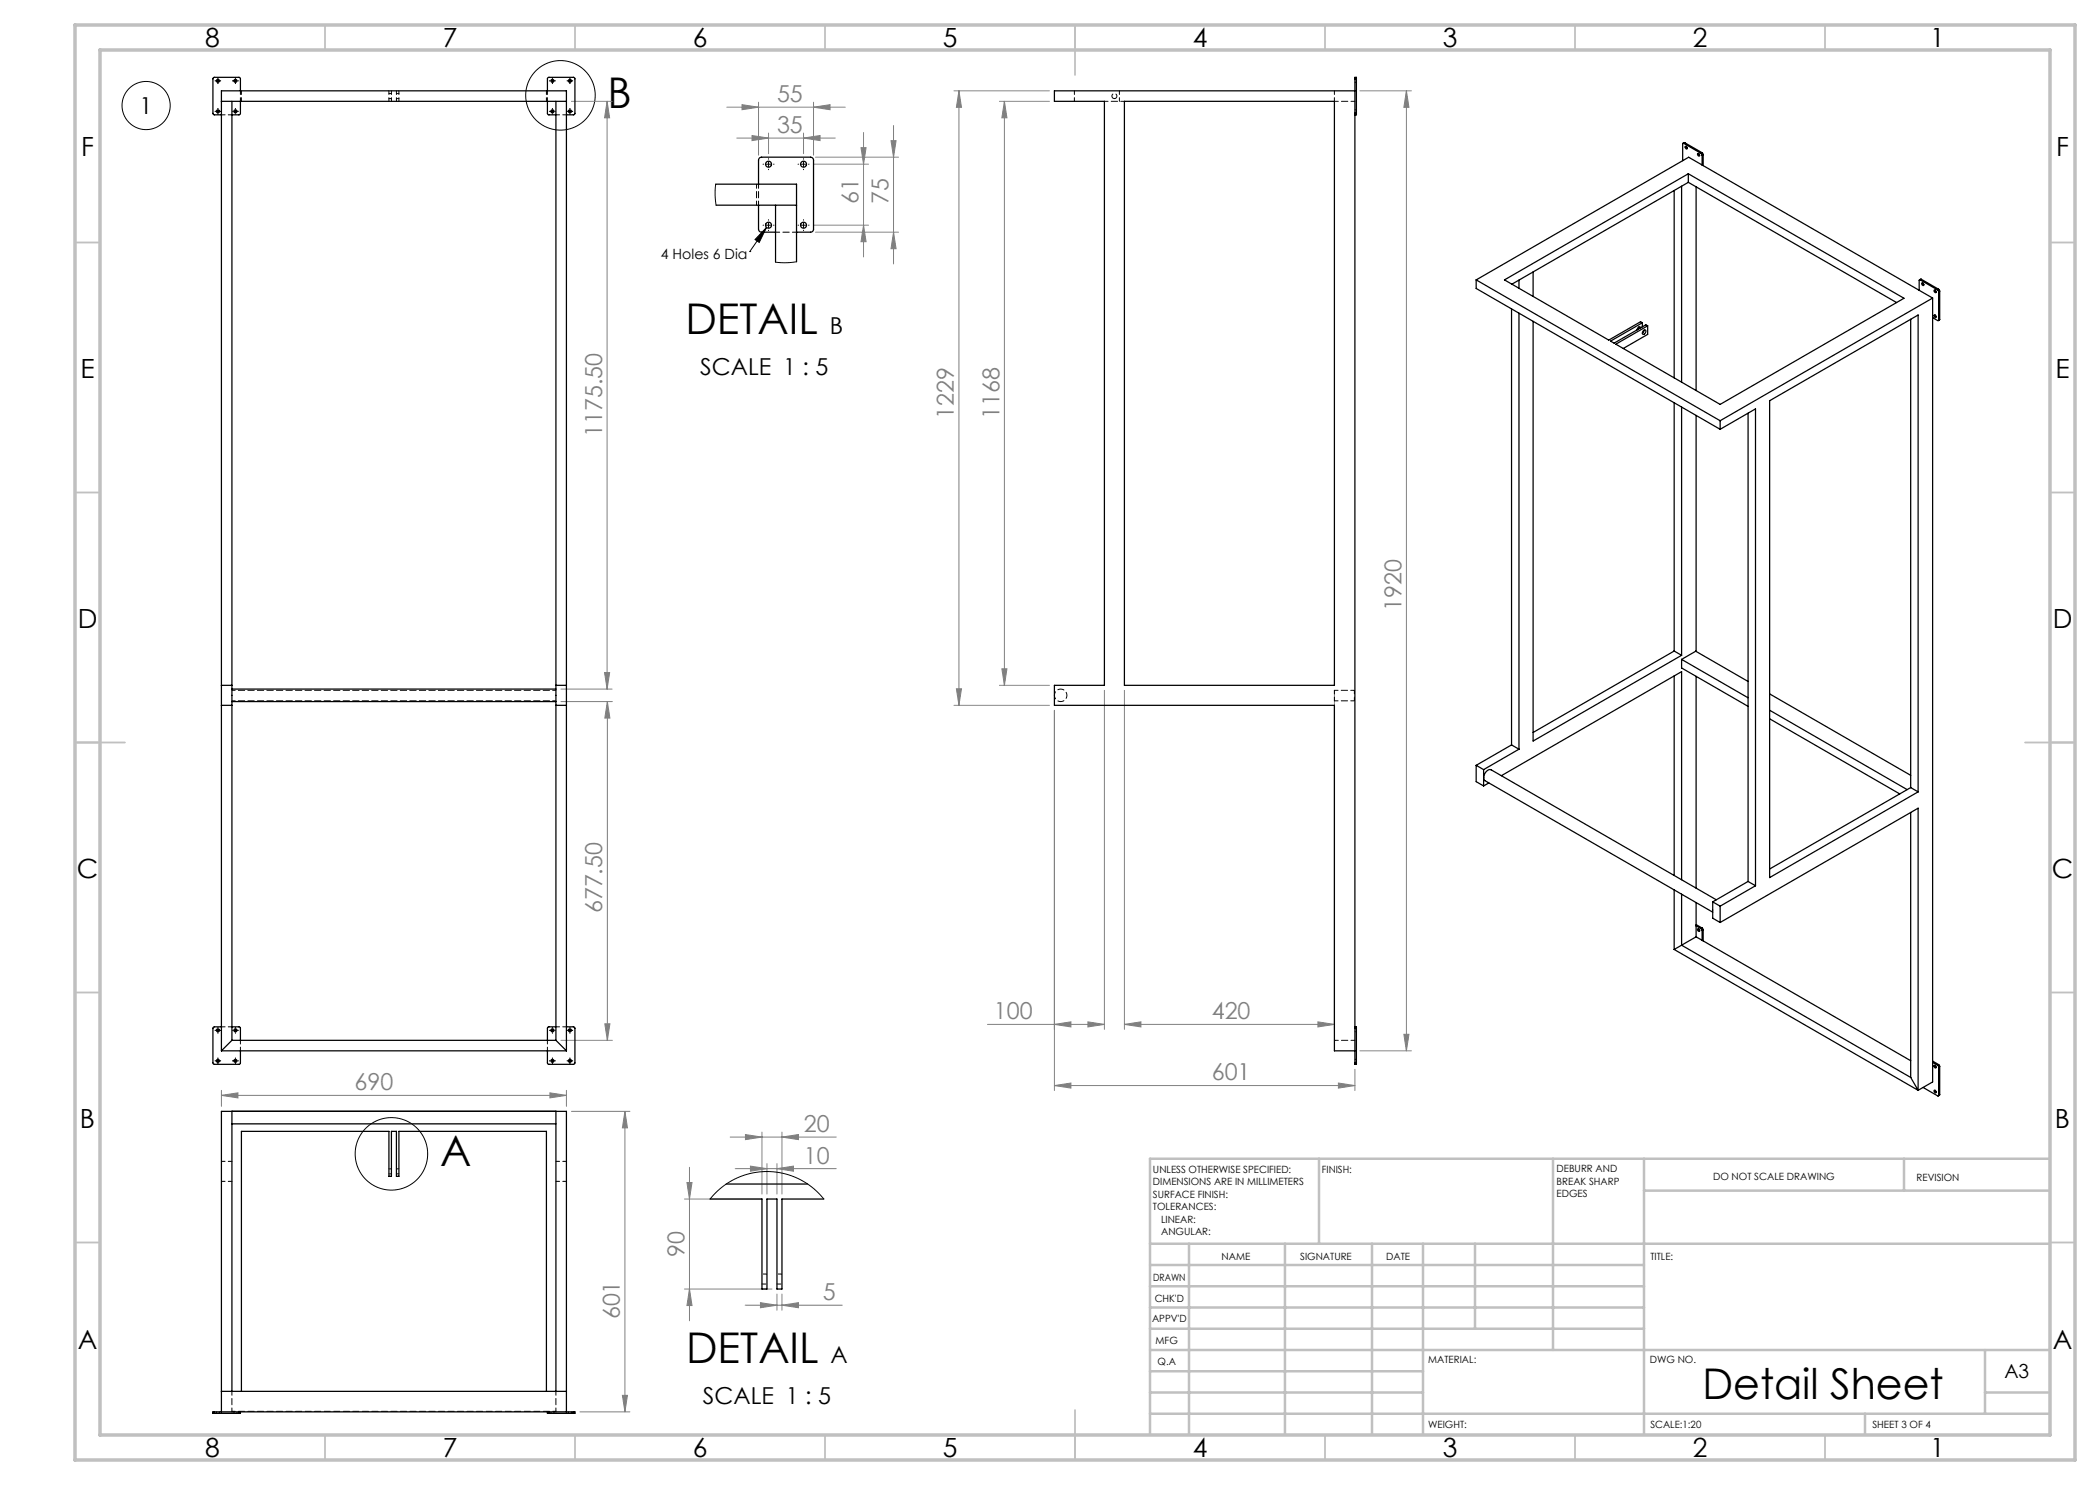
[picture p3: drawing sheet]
<svg xmlns="http://www.w3.org/2000/svg" width="420mm" height="297mm" viewBox="0 0 420 297" stroke-linecap="round" stroke-linejoin="round" font-family="sans-serif">
<g fill="none" stroke="#000" stroke-width=".2">
<path d="M43.3 16.2h.5M43.6 15.9v.5M46.8 16.2h.5M47.1 15.9v.5M110.2 16.2h.5M110.5 15.9v.5M113.7 16.2h.5M114 15.9v.5M43.3 22.3h.5M43.6 22v.5M46.8 22.3h.5M47.1 22v.5"/>
<path d="M110.2 22.3h.5M110.5 22v.5M113.7 22.3h.5M114 22v.5M153.2 32.8h1M153.7 32.3v1M160.2 32.8h1M160.7 32.3v1M150 50.3h.1M153.2 45h1M153.3 45.5l-3.3 4.8M153.3 45.5l-1.5 3-.8-.6z"/>
<path d="M153.7 44.5v1M160.2 45h1M160.7 44.5v1M43.3 212.2h.5M43.3 206.1h.5M43.6 205.8v.5M43.6 211.9v.5M46.8 212.2h.5M46.8 206.1h.5M47.1 205.8v.5M47.1 211.9v.5M110.2 212.2h.5"/>
<path d="M110.2 206.1h.5M110.5 205.8v.5M110.5 211.9v.5M113.7 212.2h.5M113.7 206.1h.5M114 205.8v.5M114 211.9v.5"/>
<circle cx="112.1" cy="19.1" r="7"/>
<circle cx="29.2" cy="21.1" r="4.8"/>
<circle cx="78.3" cy="230.8" r="7.3"/>
</g>
<g fill="none" stroke="#808080" stroke-width=".2">
<path d="M190.8 18.2h19.1M191.8 18.2l.5 3.3h-1zM191.8 18.2v122.9M272 18.2h10.3M281.3 18.2l.5 3.3h-1zM281.3 18.2v192M114.3 20.3h8.1M121.4 20.3l.5 3.3h-1zM121.4 20.3v117.5M145.4 21.4h23.7M147.4 27.6h19.7M148.4 20.9l3.3 .5-3.3 .5z"/>
<path d="M150.4 27.1l3.3 .5-3.3 .5zM151.7 20.4v10.6M153.7 26.6v4.1M160.7 27.6l3.3-.5v1zM160.7 26.6v4.1M162.7 21.4l3.3-.5v1zM162.7 20.4v10.6M162.8 32.8h10.9M163.1 31.4h16.6M172.2 29.5h1l-.5 3.3zM172.7 26.5v24.9M178.2 28.1h1l-.5 3.3z"/>
<path d="M178.7 25.1v27.7M199.9 20.3h10M200.9 20.3v116.8M200.9 20.3l.5 3.3h-1zM162.8 45h10.9M163.1 46.4h16.6M172.7 45l.5 3.3h-1zM178.7 46.4l.5 3.3h-1zM112.2 137.8h10.2M120.9 134.5h1l-.5 3.3zM191.3 137.8h1l-.5 3.3zM199.9 137.1h10"/>
<path d="M200.4 133.8h1l-.5 3.3zM220.9 138.1v67.8M224.9 138.1v67.8M266.9 138.1v67.8M112.2 140.3h10.3M121.5 140.3l.5 3.3h-1zM121.5 140.3v67.8M190.8 141.1h19.1M210.9 142.1v76M44.3 219.1l3.3-.5v1zM44.3 218.1v3.2M44.3 219.1h69"/>
<path d="M110 218.6l3.3 .5-3.3 .5zM112.2 208.1h10.3M113.3 218.1v3.2M121 204.8h1l-.5 3.3zM197.5 204.9h23.4M210.9 217.1l3.3-.5v1zM210.9 204.9l3.3-.5v1zM210.9 217.1h60.1M217.6 204.4l3.3 .5-3.3 .5zM224.9 204.9l3.3-.5v1zM224.9 204.9h42M263.6 204.4l3.3 .5-3.3 .5z"/>
<path d="M267.7 216.6l3.3 .5-3.3 .5zM271 213.9v4.2M272 210.2h10.3M280.8 206.9h1l-.5 3.3zM114.3 222.3h11.7M125 222.3l.5 3.3h-1zM125 222.3v60.1M136.9 239.8h15.5M137.4 236.5h1l-.5 3.3zM137.9 233.5v30.7M146 227.4h21.3M147 233.7h20.3"/>
<path d="M149.1 226.9l3.3 .5-3.3 .5zM150.1 233.2l3.3 .5-3.3 .5zM152.4 226.4v12.4M153.4 232.7v6.1M155.4 233.7l3.3-.5v1zM155.4 232.7v6.1M156.4 227.4l3.3-.5v1zM156.4 226.4v12.4M136.9 257.8h17.5M137.9 257.8l.5 3.3h-1zM155.4 258.8v3.2M156.4 258.8v3.2"/>
<path d="M124.5 279.1h1l-.5 3.3zM149 261h19.5M152.1 260.5l3.3 .5-3.3 .5zM156.4 261l3.3-.5v1zM116 282.4h10"/>
</g>
<g fill="none" stroke="#000" stroke-width=".2" stroke-dasharray="15.2 1.3 1.3 1.3">
<path d="M43.1 16.2h-.1M43.6 15.7v-.1M43.6 16.7h.1M44.1 16.2h.1M46.6 16.2h-.1M47.1 15.7v-.1M47.1 16.7h.1M47.6 16.2h.1M110 16.2h-.1M110.5 15.7v-.1M110.5 16.7h.1M111 16.2h.1"/>
<path d="M113.5 16.2h-.1M114 15.7v-.1M114 16.7h.1M114.5 16.2h.1M43.1 22.3h-.1M43.6 21.8v-.1M43.6 22.8h.1M44.1 22.3h.1M46.6 22.3h-.1M47.1 21.8v-.1M47.1 22.8h.1M47.6 22.3h.1"/>
<path d="M110 22.3h-.1M110.5 21.8v-.1M110.5 22.8h.1M111 22.3h.1M113.5 22.3h-.1M114 21.8v-.1M114 22.8h.1M114.5 22.3h.1M152.7 32.8h-.1M153.7 31.8v-.1M153.7 33.8v.1M154.7 32.8h.1"/>
<path d="M159.7 32.8h-.1M160.7 31.8v-.1M160.7 33.8v.1M161.7 32.8h.1M152.7 45h-.1M153.7 44v-.1M153.7 46v.1M154.7 45h.1M159.7 45h-.1M160.7 44v-.1M160.7 46v.1M161.7 45h.1"/>
<path d="M43.1 212.2h-.1M43.1 206.1h-.1M43.6 211.7v-.1M43.6 212.7h.1M43.6 205.6v-.1M43.6 206.6h.1M44.1 212.2h.1M44.1 206.1h.1M46.6 212.2h-.1M46.6 206.1h-.1M47.1 211.7v-.1M47.1 212.7h.1"/>
<path d="M47.1 205.6v-.1M47.1 206.6h.1M47.6 212.2h.1M47.6 206.1h.1M110 212.2h-.1M110 206.1h-.1M110.5 211.7v-.1M110.5 212.7h.1M110.5 205.6v-.1M110.5 206.6h.1M111 212.2h.1M111 206.1h.1"/>
<path d="M113.5 212.2h-.1M113.5 206.1h-.1M114 211.7v-.1M114 212.7h.1M114 205.6v-.1M114 206.6h.1M114.5 212.2h.1M114.5 206.1h.1"/>
</g>
<g fill="none" stroke="#c0c0c0" stroke-width=".35">
<path d="M65 5v5M115 5v5M165 5v5M215 5v10M265 5v5M315 5v5M365 5v5M15 48.5h5M410 48.5h5M15 98.5h5M410 98.5h5M15 148.5h10"/>
<path d="M405 148.5h10M15 198.5h5M410 198.5h5M15 248.5h5M410 248.5h5M65 287v5M115 287v5M165 287v5M215 282v10M265 287v5M315 287v5M365 287v5"/>
</g>
<g fill="none" stroke="#c0c0c0" stroke-width=".5">
<path d="M263.8 231.8v17M310.6 231.8v38.2M328.8 231.8v55.2M328.8 238.1h81.2M380.8 231.8v6.3M410 231.8h-180v55.2M230 248.8h180M230 257.3h98.8M230 253h98.8M237.8 248.8v38.2M257 248.8v38.2M274.4 248.8v38.2"/>
<path d="M284.6 248.8v38.2M295 248.8v17M230 265.8h98.8M230 261.5h98.8M230 278.5h54.6M230 274.3h54.6M230 270h180M397 278.5h13M397 270v12.8M230 282.8h180M373 282.8v4.2"/>
</g>
<path d="M15 5h400v287h-400zM20 10h390v277h-390z" fill="none" stroke="#c0c0c0" stroke-width=".7"/>
<path d="M153.3 45.5l-1.5 3-.8-.6z" fill="#000"/>
<g fill="#808080">
<path d="M263.6 204.4l3.3 .5-3.3 .5zM224.9 204.9l3.3-.5v1zM162.7 21.4l3.3-.5v1zM148.4 20.9l3.3 .5-3.3 .5z"/>
<path d="M210.9 217.1l3.3-.5v1zM267.7 216.6l3.3 .5-3.3 .5zM210.9 204.9l3.3-.5v1zM217.6 204.4l3.3 .5-3.3 .5zM149.1 226.9l3.3 .5-3.3 .5zM156.4 227.4l3.3-.5v1zM150.1 233.2l3.3 .5-3.3 .5zM155.4 233.7l3.3-.5v1zM152.1 260.5l3.3 .5-3.3 .5zM156.4 261l3.3-.5v1zM150.4 27.1l3.3 .5-3.3 .5zM160.7 27.6l3.3-.5v1z"/>
<path d="M44.3 219.1l3.3-.5v1zM110 218.6l3.3 .5-3.3 .5z"/>
<path d="M178.7 46.4l.5 3.3h-1zM178.2 28.1h1l-.5 3.3z"/>
<path d="M121.4 20.3l.5 3.3h-1zM120.9 134.5h1l-.5 3.3zM121.5 140.3l.5 3.3h-1zM121 204.8h1l-.5 3.3zM281.3 18.2l.5 3.3h-1zM280.8 206.9h1l-.5 3.3zM191.8 18.2l.5 3.3h-1zM191.3 137.8h1l-.5 3.3zM125 222.3l.5 3.3h-1zM124.5 279.1h1l-.5 3.3zM137.4 236.5h1l-.5 3.3zM137.9 257.8l.5 3.3h-1zM172.2 29.5h1l-.5 3.3zM172.7 45l.5 3.3h-1z"/>
<path d="M200.9 20.3l.5 3.3h-1zM200.4 133.8h1l-.5 3.3z"/>
</g>
<g fill="none" stroke="#000" stroke-width=".25">
<path d="M48.1 18.2v-2.4l-.2-.3h-5l-.3 .1v7.1l.2 .3h1.5M109.5 18.2v-2.4l.2-.3h5l.2 .1 .1 7.1-.3 .3h-1.4M271 15.8v-.3h.3v.3M271 18.2h-60.1v2.1h10v116.8h-10v4h56v69.1h4.1M271 15.8h.3M271 15.8v6.9M271.3 15.8v6.9M44.3 20.3h69M46.4 20.3v187.8M48.1 20.3l-.1 2.5-.2 .2h-1.4M109.5 20.3v2.5l.3 .2h1.4M111.2 20.3v187.8"/>
<path d="M143.1 36.8h16.2v15.5M151.7 36.8v-4.8a.6 .6 0 0 1 .6-.6h9.8a.6 .6 0 0 1 .6 .6v13.8a.6 .6 0 0 1-.6 .6h-2.8M224.9 20.3h42v116.8h-42zM271 22.7v.3M271 22.7h.3M271 23v182.4M271.3 22.7v.3h-.3M334.8 38.1v37.5M336.3 37.2v39.2M336.7 28.7l-.2 .1v3.3M336.7 28.7l3.5 2M337 28.5l-.4 .2"/>
<path d="M337 28.5l3.4 2M337 28.5l-.3 .2M337.1 29.3h.1a.28 .28 0 0 1 .2 .2 .28 .28 0 0 1-.1 .3l-.2-.2zM337.2 29.3l.3 .4M337.7 34.8l43.1 24.9-36.8 21.2-20.8-12.1 6.3-3.6M337.7 34.8l-36.8 21.2 20.9 12 6.3-3.7 .4 .3M337.7 34.8v1.7M337.7 36.5l41.6 24M337.7 36.5l-35.3 20.3M339.2 37.4v40.7M339.6 30.7h.1a.28 .28 0 0 1 .2 .2 .28 .28 0 0 1-.1 .3l-.2-.2zM339.7 30.7l.2 .4"/>
<path d="M340.2 30.7l.2 .3M340.4 30.5l.2 .4M340.4 30.5l-.2 .2M340.4 31v2M340.6 30.9l-.2 .1M340.6 30.9v2.2M143.2 41h16.1M151.7 41v4.8a.6 .6 0 0 0 .6 .6h2.8M155.1 41v11.4M295.2 56l48.8 28.1M295.2 56l42.5-24.6 46.1 26.7M295.2 56v1.7l48.8 28.2"/>
<path d="M303.8 56v1.7M306.6 54.4v4.9M383.8 58.1l2.7 1.5M384 56l-.2 .1v2M384 56l3.5 2M384.3 55.9l-.4 .1M384.3 55.9l-.3 .1M384.3 55.9l3.4 2M384.4 56.6h.1a.28 .28 0 0 1 .2 .2 .28 .28 0 0 1-.1 .3l-.2-.2zM384.5 56.6l.3 .4M386.5 59.6l-42.5 24.5M386.5 59.6v156.8l-2.9 1.7"/>
<path d="M386.9 58h.1a.28 .28 0 0 1 .2 .2 .28 .28 0 0 1-.1 .3l-.3-.3zM387 58l.2 .4M387.5 58l.2 .3M387.7 57.9l.2 .3M387.7 58.3v5.7M387.7 57.9l-.2 .1M387.9 58.2l-.2 .1M387.9 58.2v5.7M302.3 61.8v87.2M303.8 62.6v87.2M306.6 64.3v83.9l29.7-17.1M327.8 65.4l-.2 .5"/>
<path d="M328.1 65.6a.38 .38 0 0 0-.5-.2 .38 .38 0 0 0-.2 .5v.1M328.5 64.6l-6.4 3.6 .7 .4 6.4-3.6 .3 .2M328.5 64.6v.8M328.7 66.1a.3 .3 0 0 1 .5 0 .3 .3 0 0 1-.1 .5 .34 .34 0 0 1-.6 .2 .34 .34 0 0 1 .1-.6zM328.8 66l-.3 .6M329.5 65.2v1.7l-4.8 2.8M382.1 63.9v93.6M386.5 63.5l1.1 .6 .1-.1M386.9 63h.1a.28 .28 0 0 1 .2 .2 .28 .28 0 0 1-.1 .3l-.3-.3zM387 63l.2 .4M387.9 63.9l-.2 .2M387.9 63.9l-.2 .1"/>
<path d="M334.8 80.6v49.6M336.3 81.4v49.7M339.2 83.1v47.2M344 84.1v1.8M344 85.9l7.1-4.1v95.4M349.6 82.6v93.7M353.9 80.1l29.7-17.1v95.4l-29.7 17.1zM44.3 137.1h2.1M46.4 137.8h64.8M111.2 137.1h2.1M334.8 130.2l1.5 .9M334.8 135.2v39.9"/>
<path d="M334.8 130.2l-28.2 16.3M336.3 131.9v1.7l13.3 7.7M336.3 131.9l2.8-1.7 10.5 6.1M336.3 131.9l13.3 7.7M339.2 135.3v42.3M353.9 138.8l28.2 16.3M44.3 141.1h2.1M46.4 140.3h64.8M111.2 141.1h2.1M295.2 153.1v3.2l1.5 .9M295.2 153.1l1.5 .8M296.7 153.9v3.3"/>
<path d="M297.8 156.6l-1.1 .6M300.3 155.1l36-20.8v41.7M302.3 149l1.5 .8M302.3 149l-7.1 4.1M303.8 149.8l-7.1 4.1M353.9 142l27.5 15.9M353.9 143.8l26 15M382.1 157.5l1.5 .9M382.1 157.5l-28.2 16.3M334.8 178v11.9M336.3 178.8v10.2M343.3 180l-45.1-26a1.44 1.44 0 0 0-1.2 2.1l45.5 26.3"/>
<path d="M349.6 176.3l1.5 .9M349.6 176.3l-7.1 4.1M351.1 177.2l-7.1 4M382.1 162.5v53M334.8 189.9l48.8 28.2M336.3 189l-1.5 .9M336.3 189l45.8 26.5M339.2 180.5v6.9M339.2 187.4l-2.9 1.6M339.2 187.4l42.9 24.7M339.2 185.2l1 .5M339.2 184.9l1.2 .7"/>
<path d="M339.6 185.8h.1a.28 .28 0 0 1 .2 .2 .28 .28 0 0 1-.1 .3l-.2-.2zM339.7 185.8l.2 .3M340.2 185.7l.2 .4M340.4 185.6l.2 .4M340.4 186.1v2M340.4 185.6l-.2 .1M340.6 186v2.2M340.6 186l-.2 .1M342.5 180.4l1.5 .8M342.5 180.4v3.2l1.5 .9M344 184.5l39.6-22.9v56.5M344 181.2v3.3"/>
<path d="M44.3 205.4h-1.5l-.2 .2v7.1l.3 .2 5-.1 .2-.2v-2.4M44.3 210.2v-192h69v192M44.3 210.2h69M46.4 205.4h1.4l.2 .1 .1 2.6M46.4 208.1l-2.1 2.1M46.4 208.1h64.8M111.2 205.4h-1.4l-.3 .1v2.6M111.2 208.1l2.1 2.1M113.3 205.4h1.4l.3 .2-.1 7.1-.2 .2-5-.1-.2-.2v-2.4M271 205.4h.3v.3M271 205.4v.3M271 212.6v.3h.3v-.3"/>
<path d="M271 205.7h.3M271 205.7v6.9M271 212.6h.3M271.3 205.7v6.9M382.1 215.5l1.5 2.6M384.6 217.5l2.9 1.7 .2-.2M386.5 212.5l1 .5M386.5 212.2l1.2 .7M386.9 218.1l.1-.1a.28 .28 0 0 1 .2 .3 .28 .28 0 0 1-.1 .3l-.3-.3zM386.9 213.1h.1a.28 .28 0 0 1 .2 .2 .28 .28 0 0 1-.1 .3l-.3-.3zM387 213.1l.2 .3M387 218.1l.2 .3"/>
<path d="M387.5 213l.2 .4M387.7 212.9l.2 .4M387.7 213.4v5.6M387.7 212.9l-.2 .1M387.9 218.9l-.2 .3M387.9 213.3v5.6M387.9 213.3l-.2 .1M387.9 218.9l-.2 .1M46.4 222.3v56M46.4 224.8h64.8M111.2 222.3v56M142 239.8h10.4v18h1v-18h2v18h1v-18h8.4"/>
<path d="M145.3 236.8h16.2M44.3 278.3h69M48.3 278.3v-52h29.5v9h.5v-9h1v9h.5v-9h29.5v52M42.9 282.4h-.3v.3h.3M42.9 282.7h4.9M42.9 282.4v.3M42.9 282.4h4.9M44.3 282.4v-60.1h69v60.1M47.8 282.4h.3M47.8 282.4v.3M48.1 282.4v.3h-.3M48.1 282.4h61.4"/>
<path d="M109.5 282.4v.3h.3M109.5 282.4h.3M109.8 282.7h4.9M109.8 282.4h4.9M109.8 282.4v.3M114.7 282.4h.3v.3h-.3M114.7 282.4v.3"/>
<circle cx="43.6" cy="16.2" r=".3"/>
<circle cx="47.1" cy="16.2" r=".3"/>
<circle cx="110.5" cy="16.2" r=".3"/>
<circle cx="114" cy="16.2" r=".3"/>
<circle cx="43.6" cy="22.3" r=".3"/>
<circle cx="47.1" cy="22.3" r=".3"/>
<circle cx="110.5" cy="22.3" r=".3"/>
<circle cx="114" cy="22.3" r=".3"/>
<circle cx="153.7" cy="32.8" r=".6"/>
<circle cx="160.7" cy="32.8" r=".6"/>
<circle cx="153.7" cy="45" r=".6"/>
<circle cx="160.7" cy="45" r=".6"/>
<circle cx="43.6" cy="206.1" r=".3"/>
<circle cx="43.6" cy="212.2" r=".3"/>
<circle cx="47.1" cy="212.2" r=".3"/>
<circle cx="47.1" cy="206.1" r=".3"/>
<circle cx="110.5" cy="206.1" r=".3"/>
<circle cx="110.5" cy="212.2" r=".3"/>
<circle cx="114" cy="212.2" r=".3"/>
<circle cx="114" cy="206.1" r=".3"/>
</g>
<g fill="none" stroke="#000" stroke-width=".2" stroke-dasharray="1.3 .6" stroke-dashoffset=".5">
<path d="M78.3 18.2v2.1M79.8 18.2v2.1M109.5 18.2v2.1M223.9 18.2v2.1M266.9 18.2v2.1M46.4 23h-2.1M48.1 20.3v-2.1M48.3 20.3v-2.1M77.8 20.3v-2.1M79.3 20.3v-2.1M109.3 20.3v-2.1M111.2 23h2.1"/>
<path d="M214.9 20.3v-2.1M224.9 20.3h-4M271 20.3h-4.1M210.9 139.1a1.25 1.25 0 0 1 1.8-1.1 1.25 1.25 0 0 1 .2 2.1 1.25 1.25 0 0 1-2-.8v-.2M266.9 138.1h4M266.9 138.1v2.1M270.9 138.1v2.1M270.9 140.2h-4M44.3 205.4h2.1M48.1 210.2v-2.1M109.5 210.2v-2.1M113.3 205.4h-2.1"/>
<path d="M271 208.1h-4.1M44.3 236.3h2.1M44.3 232.3h2.1M113.3 236.3h-2.1M113.3 232.3h-2.1M152.4 256.8h1M153.4 254.8h-1M155.4 256.8h1M156.4 254.8h-1M46.4 282.4v-4.1M111.2 282.4v-4.1"/>
</g>
<path d="M46.4 138.1h64.8M46.4 140.2h64.8M46.4 282.3h64.8" fill="none" stroke="#000" stroke-width=".2" stroke-dasharray="1.3 .6" stroke-dashoffset=".6"/>
<g fill="none" stroke="#000" stroke-width=".2" stroke-dasharray="1.3 .6">
<path d="M77.8 19.7h.5M78.3 18.7h-.5M79.3 19.7h.5M79.8 18.7h-.5M222.9 19.7a.5 .5 0 0 1-.5-.7 .5 .5 0 0 1 .9-.1 .5 .5 0 0 1-.3 .8h-.1M271 16.5h.3M271.3 15.8h-.3M271.3 15.9h-.3M271 22.6h.3M271.3 22.7h-.3M271.3 22h-.3M271 212.5h.3"/>
<path d="M271 206.4h.3M271.3 205.7h-.3M271.3 212.6h-.3M271.3 211.9h-.3M271.3 205.8h-.3M77.8 234.8h.5M78.3 233.8h-.5M79.3 234.8h.5M79.8 233.8h-.5M42.9 282.7v-.3M43.3 282.4v.3M43.9 282.7v-.3"/>
<path d="M46.8 282.4v.3M47.4 282.7v-.3M47.8 282.7v-.3M109.8 282.7v-.3M110.2 282.4v.3M110.8 282.7v-.3M113.7 282.4v.3M114.3 282.7v-.3M114.7 282.7v-.3"/>
</g>
<path d="M143.1 36.8l-.1 2.1 .2 2.1M159.3 52.3l-2.2 .3-2-.2M142 239.8l2.3-2.3 2.7-1.7 3.1-1.1 3.3-.4 3.2 .4 3.2 1.1 2.7 1.7 2.3 2.3" fill="none" stroke="#000" stroke-width=".2"/>
<path d="M151.7 36.8v4.2M151.3 41v-4.2M155.1 46.4h4.2" fill="none" stroke="#000" stroke-width=".2" stroke-dasharray="1.3 .6" stroke-dashoffset=".4"/>
<g font-size="8.5">
<text x="121.5" y="21.5">B</text>
<text x="137.1" y="66.7">DETAIL</text>
<text x="88" y="233.2">A</text>
<text x="137.2" y="272.5">DETAIL</text>
<text x="340.5" y="279.7">Detail Sheet</text>
</g>
<g font-size="5.3">
<text x="41" y="9.5">8</text>
<text x="88.5" y="9.5">7</text>
<text x="138.5" y="9.5">6</text>
<text x="188.5" y="9.5">5</text>
<text x="238.5" y="9.5">4</text>
<text x="288.5" y="9.5">3</text>
<text x="338.5" y="9.5">2</text>
<text x="386" y="9.5">1</text>
<text x="16.2" y="31.2">F</text>
<text x="411.2" y="31.2">F</text>
<text x="16.1" y="75.5">E</text>
<text x="411.1" y="75.5">E</text>
<text x="15.5" y="125.5">D</text>
<text x="410.5" y="125.5">D</text>
<text x="15.4" y="175.5">C</text>
<text x="410.4" y="175.5">C</text>
<text x="16" y="225.5">B</text>
<text x="411" y="225.5">B</text>
<text x="15.5" y="269.7">A</text>
<text x="410.5" y="269.7">A</text>
<text x="41" y="291.5">8</text>
<text x="88.5" y="291.5">7</text>
<text x="138.5" y="291.5">6</text>
<text x="188.5" y="291.5">5</text>
<text x="238.5" y="291.5">4</text>
<text x="288.5" y="291.5">3</text>
<text x="338.5" y="291.5">2</text>
<text x="386" y="291.5">1</text>
</g>
<g font-size="4.7">
<text x="27.9" y="22.7">1</text>
<text x="166" y="66.7">B</text>
<text x="140.1" y="74.9">SCALE 1 : 5</text>
<text x="166.1" y="272.5">A</text>
<text x="140.6" y="280.7">SCALE 1 : 5</text>
</g>
<g font-size="4.7" fill="#808080">
<text x="155.4" y="20.4">55</text>
<text x="155.4" y="26.6">35</text>
<text x="171.7" y="40.8" transform="rotate(-90 171.7 40.8)">61</text>
<text x="177.7" y="40.8" transform="rotate(-90 177.7 40.8)">75</text>
<text x="190.8" y="83.8" transform="rotate(-90 190.8 83.8)">1229</text>
<text x="199.9" y="83.8" transform="rotate(-90 199.9 83.8)">1168</text>
<text x="120.4" y="87.4" transform="rotate(-90 120.4 87.4)">1175.50</text>
<text x="280.3" y="122.1" transform="rotate(-90 280.3 122.1)">1920</text>
<text x="120.5" y="182.7" transform="rotate(-90 120.5 182.7)">677.50</text>
<text x="198.8" y="203.9">100</text>
<text x="242.4" y="203.9">420</text>
<text x="70.9" y="218.1">690</text>
<text x="242.4" y="216.1">601</text>
<text x="160.8" y="226.4">20</text>
<text x="160.8" y="232.7">10</text>
<text x="136.9" y="251.5" transform="rotate(-90 136.9 251.5)">90</text>
<text x="124" y="263.9" transform="rotate(-90 124 263.9)">601</text>
<text x="164.6" y="260">5</text>
</g>
<text font-size="3.9" x="400.9" y="275.5">A3</text>
<text font-size="2.8" x="132.2" y="51.9">4 Holes 6 Dia</text>
<g font-size="2">
<text x="230.6" y="234.6">UNLESS OTHERWISE SPECIFIED:</text>
<text x="230.6" y="237.1">DIMENSIONS ARE IN MILLIMETERS</text>
<text x="230.6" y="239.6">SURFACE FINISH:</text>
<text x="264.4" y="234.6">FINISH:</text>
<text x="311.3" y="234.5">DEBURR AND</text>
<text x="311.3" y="237">BREAK SHARP</text>
<text x="311.3" y="239.5">EDGES</text>
<text x="342.6" y="236">DO NOT SCALE DRAWING</text>
<text x="383.3" y="236.2">REVISION</text>
<text x="230.6" y="242.1">TOLERANCES:</text>
<text x="232.2" y="244.6">LINEAR:</text>
<text x="232.2" y="247.1">ANGULAR:</text>
<text x="244.3" y="252">NAME</text>
<text x="260" y="251.9">SIGNATURE</text>
<text x="277.2" y="251.9">DATE</text>
<text x="330.1" y="251.9">TITLE:</text>
<text x="230.6" y="256.1">DRAWN</text>
<text x="230.9" y="260.3">CHK'D</text>
<text x="230.4" y="264.4">APPV'D</text>
<text x="231.1" y="268.8">MFG</text>
<text x="231.5" y="273">Q.A</text>
<text x="285.6" y="272.5">MATERIAL:</text>
<text x="330" y="272.5">DWG NO.</text>
<text x="285.6" y="285.5">WEIGHT:</text>
<text x="330.1" y="285.6">SCALE:1:20</text>
<text x="374.5" y="285.6">SHEET 3 OF 4</text>
</g>
</svg>
